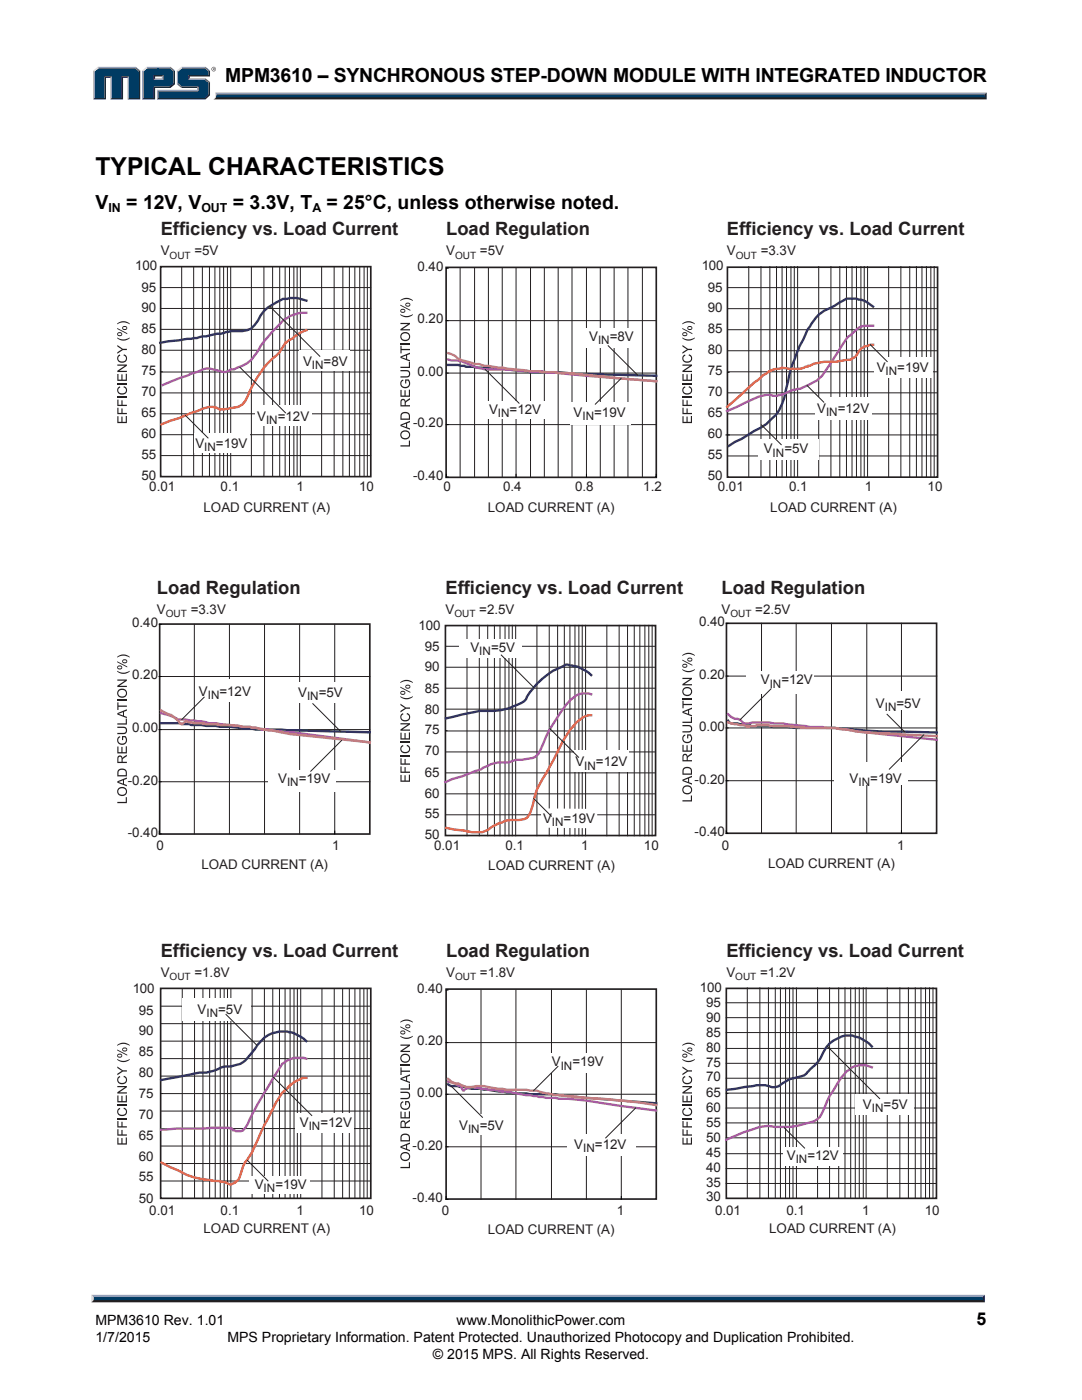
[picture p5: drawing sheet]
<svg xmlns="http://www.w3.org/2000/svg" width="216mm" height="279mm" viewBox="0 0 216 279" stroke-linecap="round" stroke-linejoin="round" font-family="sans-serif">
<path d="M18.7 259.2h177.4l.4 .7h-178.3z" fill="#231f20"/>
<path d="M18.3 258.4h178.2l-.4 .8h-177.4z" fill="#94a0b9"/>
<path d="M196.5 258.4v1.5l-.4-.4v-.6z" fill="#001339"/>
<path d="M18.7 258.9h177.4v.6h-177.4z" fill="#003b63"/>
<path d="M18.2 258.4l.5 .5v.5l-.5 .5z" fill="#dcddde"/>
<path d="M43 18.5h153.9l-.4 .7h-153.4z" fill="#94a0b9"/>
<path d="M43.1 19.2h153.4l.4 .6h-154.3l.4-.2z" fill="#231f20"/>
<path d="M196.9 18.5v1.3l-.4-.4v-.5z" fill="#001339"/>
<path d="M43.2 18.9h153.3v.5h-153.4z" fill="#003b63"/>
<path d="M43 18.5l.2 .5a.82 .82 0 0 1-.6 .8 1.31 1.31 0 0 0 .4-1.3z" fill="#dcddde"/>
<path d="M31 15.6h1.3l.3 .3h-1.9z" fill="#94a0b9"/>
<g fill="#003b63">
<path d="M18.9 14.3l.8-.7h7.2l.8 .7v5.3h-2v-4.3h-1.4v4.3h-2v-4.3h-1.4v4.3h-2z"/>
<path d="M28.6 14.3l.8-.7h2.2v1.4h-.9v.9h1.9v-.9h-1.3v-1.4h2.5l.8 .7v2.3l-.8 .7h-3.1v2.3h-2.1z"/>
<path d="M31.5 18.2h8.1v-.9h-3.3l-.8-.7v-2.3l.8-.7h4.5l.8 .7v.7h-4v.9h3.2l.8 .6v2.3l-.8 .8h-9.3z"/>
</g>
<path d="M36.2 13.5h4.8" fill="none" stroke="#94a0b9" stroke-width=".27"/>
<path d="M35.3 14.1l.9-.8 .2 .3-.8 .7z" fill="#dcddde"/>
<path d="M35.4 14.1v2.7" fill="none" stroke="#94a0b9" stroke-width=".27"/>
<path d="M35.3 16.8l.3-.2 .8 .7-.2 .2z" fill="#547194"/>
<path d="M36.2 17.4h3.4" fill="none" stroke="#001339" stroke-width=".27"/>
<g fill="#94a0b9">
<path d="M31.3 17.9h8v-.4l.3-.2v.9h-8z"/>
<path d="M31.3 17.9l.3 .3v1.4l-.3 .2z"/>
</g>
<path d="M37.6 15h4v-.7l.3-.2v1.2h-4v.3l-.3 .3z" fill="#001339"/>
<path d="M37.6 15.8h3.4" fill="none" stroke="#94a0b9" stroke-width=".28"/>
<path d="M41 15.6l.9 .8-.3 .1-.8-.6z" fill="#547194"/>
<g fill="#001339">
<path d="M31.6 19.6h9.2l.8-.8v-2.3l.3-.1v2.6l-.9 .8h-9.7z"/>
<path d="M30.7 17.3h3.1l.8-.7v-2.3l.3-.2v2.7l-.9 .7h-3v2.3h-2.7l.3-.2h2.1z"/>
</g>
<path d="M34 13.3l.9 .8-.3 .2-.8-.7z" fill="#547194"/>
<path d="M29.2 13.5h4.8" fill="none" stroke="#94a0b9" stroke-width=".27"/>
<path d="M28.3 14.1l.9-.8 .2 .3-.8 .7z" fill="#dcddde"/>
<path d="M28.5 14.1v5.7" fill="none" stroke="#94a0b9" stroke-width=".27"/>
<path d="M32.3 15.3l.3-.3v.9l-.3-.3z" fill="#94a0b9"/>
<g fill="#001339">
<path d="M30.7 15h1.9l-.3 .3h-1.3v.3l-.3 .3z"/>
<path d="M27.7 14.3l.3-.2v5.7h-2.5l.2-.2h2z"/>
</g>
<path d="M27.1 13.3l.9 .8-.3 .2-.8-.7z" fill="#547194"/>
<path d="M19.5 13.5h7.6" fill="none" stroke="#94a0b9" stroke-width=".27"/>
<path d="M18.6 14.1l.9-.8 .2 .3-.8 .7z" fill="#dcddde"/>
<path d="M18.7 14.1v5.7" fill="none" stroke="#94a0b9" stroke-width=".27"/>
<path d="M20.9 15.3h1.4l-.3 .2h-.9v4.3h-2.5l.3-.2h2z" fill="#001339"/>
<path d="M22.2 15.3v4.5" fill="none" stroke="#94a0b9" stroke-width=".27"/>
<path d="M24.3 15.3h1.4l-.2 .2h-.9v4.3h-2.6l.3-.2h2z" fill="#001339"/>
<path d="M25.6 15.3v4.5" fill="none" stroke="#94a0b9" stroke-width=".27"/>
<path d="M41 13.3l.9 .8-.3 .2-.8-.7z" fill="#547194"/>
<path d="M42.2 13.8a.45 .45 0 0 1 .9 0 .45 .45 0 0 1-.9 0zM42.3 13.8a.37 .37 0 0 0 .7 0 .37 .37 0 0 0-.7 0zM42.5 13.5l.3 .1v.5l-.2-.3-.1 .3zM42.6 13.6v.2h.1z" fill="#231f20"/>
<path d="M73.7 65.8h1.2v7.4h-1.2z" fill="#fff"/>
<path d="M31.9 124.5h41.9v41.9h-41.9z" fill="none" stroke="#231f20" stroke-width=".33"/>
<g fill="#231f20">
<path d="M23.4 160h1.7v-.9h.2v1.2h-1.9z"/>
<path d="M23.4 149h.2v1.1h.6v-1h.2v1h.7v-1.2h.2v1.5h-1.9z"/>
<path d="M23.6 147.1l.3-.2 .1 .2a.7 .7 0 0 0-.3 1.1 .7 .7 0 0 0 1.1 .1 .79 .79 0 0 0 .1-1.2h-.3v.6h-.3v-.8h.8a.99 .99 0 0 1 .1 1.4 .99 .99 0 0 1-1.4 .1 .99 .99 0 0 1-.2-1.3z"/>
<path d="M23.4 145h1.1a.75 .75 0 0 1 .9 .8 .75 .75 0 0 1-.9 .7h-1.1v-.2h1.1a.51 .51 0 0 0 .6-.5 .51 .51 0 0 0-.6-.5h-1.1z"/>
<path d="M23.4 144.4h1.7v-1h.2v1.2h-1.9z"/>
<path d="M23.4 140.2h.2v.6h1.7v.3h-1.7v.6h-.2z"/>
<path d="M23.4 139.6h1.9v.3h-1.9z"/>
<path d="M23.4 135.6h1.9v.3l-1.5 1h1.5v.2h-1.9v-.2l1.5-1h-1.5z"/>
<path d="M23.4 133.9a2.21 2.21 0 0 0 2.5 0v.1a1.92 1.92 0 0 1-2.5 0z"/>
<path d="M23.4 131.1a1.92 1.92 0 0 1 2.5 0v.1a2.2 2.2 0 0 0-2.5 0z"/>
<path d="M136.2 159.7h1.7v-.9h.2v1.2h-1.9z"/>
<path d="M136.2 148.7h.2v1.1h.6v-1.1h.2v1.1h.7v-1.2h.2v1.4h-1.9z"/>
<path d="M136.4 146.7l.3-.1 .1 .2a.7 .7 0 0 0-.3 1 .7 .7 0 0 0 1 .2 .79 .79 0 0 0 .2-1.2h-.4v.6h-.2v-.8h.7a.99 .99 0 0 1 .2 1.3 .99 .99 0 0 1-1.4 .2 .99 .99 0 0 1-.2-1.4z"/>
<path d="M136.2 144.7h1.1a.75 .75 0 0 1 .8 .7 .75 .75 0 0 1-.8 .8h-1.1v-.3h1.1a.51 .51 0 0 0 .6-.5 .51 .51 0 0 0-.6-.5h-1.1z"/>
<path d="M136.2 144h1.7v-.9h.2v1.2h-1.9z"/>
<path d="M136.2 139.8h.2v.7h1.7v.2h-1.7v.7h-.2z"/>
<path d="M136.2 139.3h1.9v.2h-1.9z"/>
<path d="M136.2 135.3h1.9v.2l-1.5 1h1.5v.3h-1.9v-.3l1.5-1h-1.5z"/>
<path d="M136.1 133.5a2.21 2.21 0 0 0 2.5 0v.2a1.92 1.92 0 0 1-2.5 0z"/>
<path d="M136.1 130.7a1.92 1.92 0 0 1 2.5 0v.2a2.2 2.2 0 0 0-2.5 0z"/>
<path d="M23.4 157.9a.95 .95 0 0 1 1.9 0 .95 .95 0 0 1-1.9 0zM23.8 157.5a.7 .7 0 0 0 .1 .9 .7 .7 0 0 0 .9 0 .7 .7 0 0 0 .1-.9l-.5-.2z"/>
<path d="M23.4 155.9l1.9-.8v.3l-.6 .3v.8l.6 .2v.2l-1.9-.7zM23.6 156.1l.9 .3v-.7z"/>
<path d="M23.6 153.7a1 1 0 0 1 1-.3 1 1 0 0 1 .7 .9v.7h-1.9v-.9zM23.8 153.8l-.2 .9h1.5v-.4a.76 .76 0 0 0-.5-.7 .76 .76 0 0 0-.8 .2z"/>
<path d="M23.5 150.9a.52 .52 0 0 1 .6-.1 .52 .52 0 0 1 .4 .5l.8-.7v.3l-.7 .5-.1 .3v.3h.8v.3h-1.9zM23.7 151.1l-.1 .9h.7v-.5a.34 .34 0 0 0-.2-.4 .34 .34 0 0 0-.4 0z"/>
<path d="M23.4 142.3l1.9-.8v.3l-.6 .3v.8l.6 .2v.2l-1.9-.7zM23.6 142.5l.9 .3v-.7z"/>
<path d="M23.4 138.3a.95 .95 0 0 1 1.9 0 .95 .95 0 0 1-1.9 0zM23.8 137.9a.7 .7 0 0 0 .1 .9 .7 .7 0 0 0 .9 0 .7 .7 0 0 0 .1-.9l-.5-.2z"/>
<path d="M23.4 132l2 1v.2l-2-1zM23.5 132.9a.46 .46 0 0 1 .7 0 .46 .46 0 0 1-.1 .7l-.6-.1-.1-.3zM23.6 133.1a.3 .3 0 0 0 .3 .3 .3 .3 0 0 0 .3-.3zM24.5 131.7a.46 .46 0 0 1 .7-.1 .46 .46 0 0 1-.1 .8l-.6-.1-.1-.3zM24.6 131.8v.1a.3 .3 0 0 0 .3 .3 .3 .3 0 0 0 .3-.4z"/>
<path d="M136.2 157.6a.95 .95 0 0 1 1.9 0 .95 .95 0 0 1-1.9 0zM136.6 157.2a.7 .7 0 0 0 .1 .9 .7 .7 0 0 0 .9 0 .7 .7 0 0 0 .1-.9l-.6-.2z"/>
<path d="M136.2 155.6l1.9-.8v.3l-.6 .2v.8l.6 .2v.3l-1.9-.7zM136.4 155.7l.9 .4v-.7z"/>
<path d="M136.3 153.3a1 1 0 0 1 1.1-.2 1 1 0 0 1 .7 .8v.7h-1.9v-.8zM136.5 153.5l-.1 .9h1.5v-.4a.76 .76 0 0 0-.6-.7 .76 .76 0 0 0-.8 .2z"/>
<path d="M136.3 150.6a.52 .52 0 0 1 .6-.1 .52 .52 0 0 1 .3 .5l.9-.7v.3l-.8 .5-.1 .3v.3h.9v.3h-1.9zM136.5 150.8l-.1 .9h.6v-.5a.34 .34 0 0 0-.1-.4 .34 .34 0 0 0-.4 0z"/>
<path d="M136.2 142l1.9-.8v.3l-.6 .2v.8l.6 .2v.3l-1.9-.7zM136.4 142.1l.9 .3v-.6z"/>
<path d="M136.2 138a.95 .95 0 0 1 1.9 0 .95 .95 0 0 1-1.9 0zM136.6 137.5a.7 .7 0 0 0 .1 1 .7 .7 0 0 0 .9 0 .7 .7 0 0 0 .1-1l-.6-.1z"/>
<path d="M136.1 131.6l2.1 1.1v.2l-2.1-1.1zM136.3 132.6a.46 .46 0 0 1 .7-.1 .46 .46 0 0 1-.1 .7h-.6l-.2-.3zM136.4 132.7l-.1 .1a.3 .3 0 0 0 .4 .3 .3 .3 0 0 0 .2-.4zM137.3 131.4a.46 .46 0 0 1 .7-.1 .46 .46 0 0 1-.1 .7l-.6-.1-.2-.3zM137.4 131.5l-.1 .1a.3 .3 0 0 0 .4 .2 .3 .3 0 0 0 .2-.3z"/>
</g>
<path d="M89 53.4h42v41.9h-42z" fill="none" stroke="#231f20" stroke-width=".33"/>
<g fill="#231f20">
<path d="M79.9 88.9h1.7v-1h.2v1.2h-1.9z"/>
<path d="M79.9 77.8h.2v1.1h.6v-1h.2v1h.7v-1.1h.2v1.4h-1.9z"/>
<path d="M80.1 75.9l.3-.1 .1 .2a.7 .7 0 0 0-.3 1 .7 .7 0 0 0 1.1 .1 .79 .79 0 0 0 .1-1.1h-.3v.5h-.3v-.8h.7a.99 .99 0 0 1 .2 1.4 .99 .99 0 0 1-1.4 .2 .99 .99 0 0 1-.2-1.4z"/>
<path d="M79.9 73.9h1.1a.75 .75 0 0 1 .8 .7 .75 .75 0 0 1-.8 .7h-1.1v-.2h1.1a.51 .51 0 0 0 .6-.5 .51 .51 0 0 0-.6-.5h-1.1z"/>
<path d="M79.9 73.2h1.7v-.9h.2v1.1h-1.9z"/>
<path d="M79.9 69h.2v.6h1.7v.3h-1.7v.6h-.2z"/>
<path d="M79.9 68.5h1.9v.2h-1.9z"/>
<path d="M79.9 64.4h1.9v.3l-1.5 1h1.5v.2h-1.9v-.2l1.5-1h-1.5z"/>
<path d="M79.9 62.7a2.21 2.21 0 0 0 2.5 0v.2a1.92 1.92 0 0 1-2.5 0z"/>
<path d="M79.9 59.9a1.92 1.92 0 0 1 2.5 0v.2a2.2 2.2 0 0 0-2.5 0z"/>
<path d="M79.9 86.8a.95 .95 0 0 1 1.9 0 .95 .95 0 0 1-1.9 0zM80.3 86.3a.7 .7 0 0 0 .1 1 .7 .7 0 0 0 .9 0 .7 .7 0 0 0 .1-1l-.5-.2z"/>
<path d="M79.9 84.8l1.9-.8v.3l-.6 .2v.8l.6 .2v.3l-1.9-.8zM80.1 84.9l.9 .3v-.6z"/>
<path d="M80.1 82.5a1 1 0 0 1 1-.3 1 1 0 0 1 .7 .9v.7h-1.9v-.9zM80.3 82.7l-.2 .8h1.5v-.4a.76 .76 0 0 0-.5-.6 .76 .76 0 0 0-.8 .2z"/>
<path d="M80 79.8a.52 .52 0 0 1 .6-.2 .52 .52 0 0 1 .3 .5l.9-.7v.4l-.7 .5-.1 .3v.3h.8v.2h-1.9zM80.2 79.9l-.1 1h.6v-.6a.34 .34 0 0 0-.1-.4 .34 .34 0 0 0-.4 0z"/>
<path d="M79.9 71.2l1.9-.8v.3l-.6 .2v.8l.6 .2v.3l-1.9-.8zM80.1 71.3l.9 .3v-.6z"/>
<path d="M79.9 67.1a.95 .95 0 0 1 1.9 0 .95 .95 0 0 1-1.9 0zM80.3 66.7a.7 .7 0 0 0 .1 .9 .7 .7 0 0 0 .9 0 .7 .7 0 0 0 .1-.9l-.5-.2z"/>
<path d="M79.9 60.8l2 1v.2l-2-1zM80 61.7a.46 .46 0 0 1 .7 0 .46 .46 0 0 1-.1 .7l-.6-.1-.1-.3zM80.1 61.9v.1a.3 .3 0 0 0 .3 .2 .3 .3 0 0 0 .2-.3zM81 60.5a.46 .46 0 0 1 .7 0 .46 .46 0 0 1-.1 .7l-.6-.1-.1-.3zM81.1 60.7a.3 .3 0 0 0 .3 .3 .3 .3 0 0 0 .2-.3z"/>
</g>
<path d="M145 124.4h41.9v41.9h-41.9zM89 197.4h42v41.9h-42z" fill="none" stroke="#231f20" stroke-width=".33"/>
<g fill="#231f20">
<path d="M79.9 232.9h1.7v-1h.2v1.2h-1.9z"/>
<path d="M79.9 221.8h.2v1.2h.6v-1.1h.2v1.1h.7v-1.2h.2v1.4h-1.9z"/>
<path d="M80.1 219.9l.3-.1 .1 .2a.7 .7 0 0 0-.3 1 .7 .7 0 0 0 1.1 .2 .79 .79 0 0 0 .1-1.2h-.3v.6h-.3v-.9h.7a.99 .99 0 0 1 .2 1.4 .99 .99 0 0 1-1.4 .2 .99 .99 0 0 1-.2-1.4z"/>
<path d="M79.9 217.9h1.1a.75 .75 0 0 1 .8 .7 .75 .75 0 0 1-.8 .8h-1.1v-.3h1.1a.51 .51 0 0 0 .6-.5 .51 .51 0 0 0-.6-.5h-1.1z"/>
<path d="M79.9 217.2h1.7v-.9h.2v1.2h-1.9z"/>
<path d="M79.9 213h.2v.7h1.7v.2h-1.7v.6h-.2z"/>
<path d="M79.9 212.5h1.9v.2h-1.9z"/>
<path d="M79.9 208.5h1.9v.2l-1.5 1h1.5v.3h-1.9v-.3l1.5-1h-1.5z"/>
<path d="M79.9 206.7a2.2 2.2 0 0 0 2.5 0v.2a1.92 1.92 0 0 1-2.5 0z"/>
<path d="M79.9 203.9a1.92 1.92 0 0 1 2.5 0v.2a2.2 2.2 0 0 0-2.5 0z"/>
<path d="M79.9 230.8a.95 .95 0 0 1 1.9 0 .95 .95 0 0 1-1.9 0zM80.3 230.3a.7 .7 0 0 0 .1 1 .7 .7 0 0 0 .9 0 .7 .7 0 0 0 .1-1l-.5-.1z"/>
<path d="M79.9 228.8l1.9-.8v.3l-.6 .2v.8l.6 .2v.3l-1.9-.7zM80.1 228.9l.9 .3v-.6z"/>
<path d="M80.1 226.5a1 1 0 0 1 1-.3 1 1 0 0 1 .7 .9v.7h-1.9v-.9zM80.3 226.7l-.2 .8h1.5v-.4a.76 .76 0 0 0-.5-.6 .76 .76 0 0 0-.8 .2z"/>
<path d="M80 223.8a.52 .52 0 0 1 .6-.2 .52 .52 0 0 1 .3 .5l.9-.6v.3l-.7 .5-.1 .3v.3h.8v.2h-1.9zM80.2 224l-.1 .9h.6v-.6a.34 .34 0 0 0-.1-.4 .34 .34 0 0 0-.4 .1z"/>
<path d="M79.9 215.2l1.9-.8v.3l-.6 .2v.8l.6 .2v.3l-1.9-.8zM80.1 215.3l.9 .3v-.6z"/>
<path d="M79.9 211.2a.95 .95 0 0 1 1.9 0 .95 .95 0 0 1-1.9 0zM80.3 210.7a.7 .7 0 0 0 .1 1 .7 .7 0 0 0 .9 0 .7 .7 0 0 0 .1-1l-.5-.2z"/>
<path d="M79.9 204.8l2 1.1v.2l-2-1.1zM80 205.8a.46 .46 0 0 1 .7-.1 .46 .46 0 0 1-.1 .7h-.6l-.1-.3zM80.1 205.9v.1a.3 .3 0 0 0 .3 .3 .3 .3 0 0 0 .2-.4zM81 204.5a.46 .46 0 0 1 .7 0 .46 .46 0 0 1-.1 .7l-.6-.1-.1-.3zM81.1 204.7a.3 .3 0 0 0 .3 .3 .3 .3 0 0 0 .2-.3z"/>
</g>
<path d="M32.1 53.2h41.9v41.9h-41.9z" fill="none" stroke="#231f20" stroke-width=".33"/>
<g fill="#231f20">
<path d="M23.4 83.1h.2v1.1h.6v-1.1h.2v1.1h.7v-1.2h.2v1.4h-1.9z"/>
<path d="M23.4 81.4h.2v1h.6v-.9h.3v.9h.8v.3h-1.9z"/>
<path d="M23.4 79.7h.2v1.1h.6v-.9h.3v.9h.8v.2h-1.9z"/>
<path d="M23.4 79.1h1.9v.3h-1.9z"/>
<path d="M23.6 77.3l.3-.2 .1 .3a.63 .63 0 0 0-.3 .8 .63 .63 0 0 0 .9 .3 .58 .58 0 0 0 .5-.6 .58 .58 0 0 0-.5-.6l.1-.2a.92 .92 0 0 1 .5 1.3 .92 .92 0 0 1-1.4 .2 .87 .87 0 0 1-.2-1.3z"/>
<path d="M23.4 76.5h1.9v.2h-1.9z"/>
<path d="M23.4 74.6h.2v1.2h.6v-1.1h.2v1.1h.7v-1.2h.2v1.4h-1.9z"/>
<path d="M23.4 72.7h1.9v.3l-1.5 1h1.5v.2h-1.9v-.2l1.5-1h-1.5z"/>
<path d="M23.6 70.9l.3-.2 .1 .3a.63 .63 0 0 0-.3 .9 .63 .63 0 0 0 .9 .2 .58 .58 0 0 0 .5-.5 .58 .58 0 0 0-.5-.6l.1-.3a.92 .92 0 0 1 .5 1.3 .92 .92 0 0 1-1.4 .3 .87 .87 0 0 1-.2-1.4z"/>
<path d="M23.4 68.9l1.1 .7h.8v.3h-.8l-1.1 .7v-.3l.9-.6-.9-.6z"/>
<path d="M23.4 67.3a2.21 2.21 0 0 0 2.5 0v.2a1.92 1.92 0 0 1-2.5 0z"/>
<path d="M23.4 64.6a1.92 1.92 0 0 1 2.5 0v.1a2.2 2.2 0 0 0-2.5 0z"/>
<path d="M23.4 65.5l2 1v.2l-2-1zM23.5 66.4a.46 .46 0 0 1 .7 0 .46 .46 0 0 1-.1 .7l-.6-.1-.1-.3zM23.6 66.5v.1a.3 .3 0 0 0 .3 .3 .3 .3 0 0 0 .3-.4zM24.5 65.2a.46 .46 0 0 1 .7-.1 .46 .46 0 0 1-.1 .7h-.6l-.1-.3zM24.6 65.3v.1a.3 .3 0 0 0 .3 .3 .3 .3 0 0 0 .3-.4z"/>
</g>
<path d="M32.1 74.2h.3" fill="none" stroke="#050100" stroke-width=".2"/>
<path d="M88.9 124.8h41.9v41.9h-41.9z" fill="none" stroke="#231f20" stroke-width=".33"/>
<g fill="#231f20">
<path d="M79.9 154.6h.2v1.2h.6v-1.1h.2v1.1h.7v-1.2h.2v1.4h-1.9z"/>
<path d="M79.9 153h.2v1h.6v-.9h.2v.9h.9v.2h-1.9z"/>
<path d="M79.9 151.3h.2v1.1h.6v-.9h.2v.9h.9v.2h-1.9z"/>
<path d="M79.9 150.7h1.9v.3h-1.9z"/>
<path d="M80.1 148.8l.3-.1 .1 .2a.63 .63 0 0 0-.3 .9 .63 .63 0 0 0 .9 .3 .58 .58 0 0 0 .5-.6 .58 .58 0 0 0-.5-.6l.1-.2a.92 .92 0 0 1 .5 1.3 .92 .92 0 0 1-1.4 .2 .87 .87 0 0 1-.2-1.4z"/>
<path d="M79.9 148h1.9v.3h-1.9z"/>
<path d="M79.9 146.2h.2v1.1h.6v-1h.2v1h.7v-1.1h.2v1.4h-1.9z"/>
<path d="M79.9 144.3h1.9v.3l-1.5 1h1.5v.2h-1.9v-.2l1.5-1h-1.5z"/>
<path d="M80.1 142.5l.3-.2 .1 .3a.63 .63 0 0 0-.3 .9 .63 .63 0 0 0 .9 .2 .58 .58 0 0 0 .5-.5 .58 .58 0 0 0-.5-.7l.1-.2a.92 .92 0 0 1 .5 1.3 .92 .92 0 0 1-1.4 .3 .87 .87 0 0 1-.2-1.4z"/>
<path d="M79.9 140.4l1.1 .8h.8v.2h-.8l-1.1 .8v-.3l.9-.6-.9-.6z"/>
<path d="M79.9 138.9a2.21 2.21 0 0 0 2.5 0v.2a1.92 1.92 0 0 1-2.5 0z"/>
<path d="M79.9 136.1a1.92 1.92 0 0 1 2.5 0v.2a2.2 2.2 0 0 0-2.5 0z"/>
<path d="M79.9 137l2 1.1v.2l-2-1.1zM80 138a.46 .46 0 0 1 .7-.1 .46 .46 0 0 1-.1 .8l-.6-.1-.1-.3zM80.1 138.1v.1a.3 .3 0 0 0 .3 .3 .3 .3 0 0 0 .2-.4zM81 136.8a.46 .46 0 0 1 .7-.1 .46 .46 0 0 1-.1 .7l-.6-.1-.1-.2zM81.1 136.9v.1a.3 .3 0 0 0 .3 .2 .3 .3 0 0 0 .2-.3z"/>
</g>
<path d="M88.9 145.8h.3" fill="none" stroke="#050100" stroke-width=".2"/>
<path d="M145.1 53.3h42v41.9h-42z" fill="none" stroke="#231f20" stroke-width=".33"/>
<g fill="#231f20">
<path d="M136.2 83.1h.2v1.1h.6v-1.1h.2v1.1h.7v-1.2h.2v1.4h-1.9z"/>
<path d="M136.2 81.4h.2v1h.6v-.9h.2v.9h.9v.3h-1.9z"/>
<path d="M136.2 79.7h.2v1.1h.6v-.9h.2v.9h.9v.2h-1.9z"/>
<path d="M136.2 79.1h1.9v.3h-1.9z"/>
<path d="M136.4 77.3l.3-.2 .1 .3a.63 .63 0 0 0-.4 .8 .63 .63 0 0 0 .9 .3 .58 .58 0 0 0 .6-.6 .58 .58 0 0 0-.5-.6l.1-.2a.92 .92 0 0 1 .5 1.3 .92 .92 0 0 1-1.4 .2 .87 .87 0 0 1-.2-1.3z"/>
<path d="M136.2 76.5h1.9v.2h-1.9z"/>
<path d="M136.2 74.6h.2v1.2h.6v-1.1h.2v1.1h.7v-1.2h.2v1.4h-1.9z"/>
<path d="M136.2 72.7h1.9v.3l-1.5 1h1.5v.2h-1.9v-.2l1.5-1h-1.5z"/>
<path d="M136.4 70.9l.3-.2 .1 .3a.63 .63 0 0 0-.4 .9 .63 .63 0 0 0 .9 .2 .58 .58 0 0 0 .6-.5 .58 .58 0 0 0-.5-.6l.1-.3a.92 .92 0 0 1 .5 1.3 .92 .92 0 0 1-1.4 .3 .87 .87 0 0 1-.2-1.4z"/>
<path d="M136.2 68.9l1.1 .7h.8v.3h-.8l-1.1 .7v-.3l.9-.6-.9-.6z"/>
<path d="M136.1 67.3a2.21 2.21 0 0 0 2.5 0v.2a1.92 1.92 0 0 1-2.5 0z"/>
<path d="M136.1 64.6a1.92 1.92 0 0 1 2.5 0v.1a2.2 2.2 0 0 0-2.5 0z"/>
<path d="M136.1 65.5l2.1 1v.2l-2.1-1zM136.3 66.4a.46 .46 0 0 1 .7 0 .46 .46 0 0 1-.1 .7l-.6-.1-.2-.3zM136.4 66.5l-.1 .1a.3 .3 0 0 0 .4 .3 .3 .3 0 0 0 .2-.4zM137.3 65.2a.46 .46 0 0 1 .7-.1 .46 .46 0 0 1-.1 .7h-.6l-.2-.3zM137.4 65.3l-.1 .1a.3 .3 0 0 0 .4 .3 .3 .3 0 0 0 .2-.4z"/>
</g>
<path d="M145.2 74.3h.3" fill="none" stroke="#050100" stroke-width=".2"/>
<path d="M32.1 197.3h41.9v41.9h-41.9z" fill="none" stroke="#231f20" stroke-width=".33"/>
<g fill="#231f20">
<path d="M23.4 227.1h.2v1.1h.6v-1.1h.2v1.1h.7v-1.2h.2v1.4h-1.9z"/>
<path d="M23.4 225.4h.2v1h.6v-.9h.3v.9h.8v.2h-1.9z"/>
<path d="M23.4 223.7h.2v1.1h.6v-.9h.3v.9h.8v.2h-1.9z"/>
<path d="M23.4 223.1h1.9v.3h-1.9z"/>
<path d="M23.6 221.2l.3-.1 .1 .2a.63 .63 0 0 0-.3 .9 .63 .63 0 0 0 .9 .3 .58 .58 0 0 0 .5-.6 .58 .58 0 0 0-.5-.6l.1-.2a.92 .92 0 0 1 .5 1.3 .92 .92 0 0 1-1.4 .2 .87 .87 0 0 1-.2-1.4z"/>
<path d="M23.4 220.5h1.9v.2h-1.9z"/>
<path d="M23.4 218.6h.2v1.2h.6v-1.1h.2v1.1h.7v-1.2h.2v1.4h-1.9z"/>
<path d="M23.4 216.7h1.9v.3l-1.5 1h1.5v.2h-1.9v-.2l1.5-1h-1.5z"/>
<path d="M23.6 214.9l.3-.2 .1 .3a.63 .63 0 0 0-.3 .9 .63 .63 0 0 0 .9 .2 .58 .58 0 0 0 .5-.5 .58 .58 0 0 0-.5-.6l.1-.3a.92 .92 0 0 1 .5 1.3 .92 .92 0 0 1-1.4 .3 .87 .87 0 0 1-.2-1.4z"/>
<path d="M23.4 212.8l1.1 .8h.8v.3h-.8l-1.1 .7v-.3l.9-.6-.9-.6z"/>
<path d="M23.4 211.3a2.2 2.2 0 0 0 2.5 0v.2a1.92 1.92 0 0 1-2.5 0z"/>
<path d="M23.4 208.5a1.92 1.92 0 0 1 2.5 0v.2a2.2 2.2 0 0 0-2.5 0z"/>
<path d="M23.4 209.4l2 1.1v.2l-2-1.1zM23.5 210.4a.46 .46 0 0 1 .7 0 .46 .46 0 0 1-.1 .7l-.6-.1-.1-.3zM23.6 210.5v.1a.3 .3 0 0 0 .3 .3 .3 .3 0 0 0 .3-.4zM24.5 209.2a.46 .46 0 0 1 .7-.1 .46 .46 0 0 1-.1 .7h-.6l-.1-.3zM24.6 209.3v.1a.3 .3 0 0 0 .3 .3 .3 .3 0 0 0 .3-.4z"/>
</g>
<path d="M32.1 218.2h.3" fill="none" stroke="#050100" stroke-width=".2"/>
<path d="M144.9 197.3h42v41.9h-42z" fill="none" stroke="#231f20" stroke-width=".33"/>
<g fill="#231f20">
<path d="M136.2 227.1h.2v1.1h.6v-1.1h.2v1.1h.7v-1.2h.2v1.4h-1.9z"/>
<path d="M136.2 225.4h.2v1h.6v-.9h.2v.9h.9v.2h-1.9z"/>
<path d="M136.2 223.7h.2v1.1h.6v-.9h.2v.9h.9v.2h-1.9z"/>
<path d="M136.2 223.1h1.9v.3h-1.9z"/>
<path d="M136.4 221.2l.3-.1 .1 .2a.63 .63 0 0 0-.4 .9 .63 .63 0 0 0 .9 .3 .58 .58 0 0 0 .6-.6 .58 .58 0 0 0-.5-.6l.1-.2a.92 .92 0 0 1 .5 1.3 .92 .92 0 0 1-1.4 .2 .87 .87 0 0 1-.2-1.4z"/>
<path d="M136.2 220.5h1.9v.2h-1.9z"/>
<path d="M136.2 218.6h.2v1.2h.6v-1.1h.2v1.1h.7v-1.2h.2v1.4h-1.9z"/>
<path d="M136.2 216.7h1.9v.3l-1.5 1h1.5v.2h-1.9v-.2l1.5-1h-1.5z"/>
<path d="M136.4 214.9l.3-.2 .1 .3a.63 .63 0 0 0-.4 .9 .63 .63 0 0 0 .9 .2 .58 .58 0 0 0 .6-.5 .58 .58 0 0 0-.5-.6l.1-.3a.92 .92 0 0 1 .5 1.3 .92 .92 0 0 1-1.4 .3 .87 .87 0 0 1-.2-1.4z"/>
<path d="M136.2 212.8l1.1 .8h.8v.3h-.8l-1.1 .7v-.3l.9-.6-.9-.6z"/>
<path d="M136.1 211.3a2.2 2.2 0 0 0 2.5 0v.2a1.92 1.92 0 0 1-2.5 0z"/>
<path d="M136.1 208.5a1.92 1.92 0 0 1 2.5 0v.2a2.2 2.2 0 0 0-2.5 0z"/>
<path d="M136.1 209.4l2.1 1.1v.2l-2.1-1.1zM136.3 210.4a.46 .46 0 0 1 .7 0 .46 .46 0 0 1-.1 .7l-.6-.1-.2-.3zM136.4 210.5l-.1 .1a.3 .3 0 0 0 .4 .3 .3 .3 0 0 0 .2-.4zM137.3 209.2a.46 .46 0 0 1 .7-.1 .46 .46 0 0 1-.1 .7h-.6l-.2-.3zM137.4 209.3l-.1 .1a.3 .3 0 0 0 .4 .3 .3 .3 0 0 0 .2-.4z"/>
</g>
<path d="M145 218.2h.2" fill="none" stroke="#050100" stroke-width=".2"/>
<g fill="none" stroke="#231f20" stroke-width=".2">
<path d="M32 57.4h42M36.3 53.2v41.9M38.6 53.2v41.9M40.4 53.2v41.9M41.8 53.2v41.9M42.9 53.2v41.9M43.9 53.2v41.9M44.6 53.2v41.9M45.4 53.2v41.9M46 53.2v41.9M50.2 53.2v41.9M52.7 53.2v41.9"/>
<path d="M54.4 53.2v41.9M55.8 53.2v41.9M56.9 53.2v41.9M57.8 53.2v41.9M58.6 53.2v41.9M59.3 53.2v41.9M59.9 53.2v41.9M64.2 53.2v41.9M66.7 53.2v41.9M68.4 53.2v41.9M69.7 53.2v41.9M70.8 53.2v41.9"/>
<path d="M71.8 53.2v41.9M72.7 53.2v41.9M73.3 53.2v41.9M32 78.4h42M32 74.2h42M32 69.9h42M32 65.7h42M32 61.6h42M32 90.9h42M32 86.8h42M32 82.6h42"/>
</g>
<path d="M61.1 60a7.1 7.1 0 0 0-4.2-.3h-.4l-.7 .3a7.6 7.6 0 0 0-4.3 4l-1.3 1.6a7.7 7.7 0 0 1-4.2 .5l-1.9 .5h-.8l-4 .9-7.3 .9" fill="none" stroke="#323362" stroke-width=".47"/>
<path d="M61.1 62.4a7.3 7.3 0 0 0-5.3 2.3l-1.5 1.6a16.2 16.2 0 0 0-2.8 3.8 7 7 0 0 1-4.5 3.4l-.3 .2h-.7l-.9 .5-1.8-.3a4.1 4.1 0 0 0-4 .3l-1.2 .4-5.6 2.3" fill="none" stroke="#a65ca4" stroke-width=".47"/>
<path d="M61.1 65.9l-1.8 .9-1.1 .8a3.6 3.6 0 0 0-2.1 2.1l-.9 1.2a22.3 22.3 0 0 0-6.2 9.1l-.6 .7-.8 .5-3 .5h-.7a3.8 3.8 0 0 0-4.2 .2l-7.5 2.8" fill="none" stroke="#f26a2e" stroke-width=".47"/>
<g fill="#fff">
<path d="M38.7 86.5h11.2v3.9h-11.2z"/>
<path d="M50.9 80.8h11.2v4.2h-11.2z"/>
<path d="M59.7 70h10.1v4.1h-10.1z"/>
</g>
<g fill="none" stroke="#231f20" stroke-width=".2">
<path d="M47.9 73.3l9.1 9.1M53.9 61.2l9.9 9.9M37 82.9l4.5 4.5M88.9 137.3h41.9M88.9 133.2h41.9M88.9 129h41.9M93.2 124.8v42M95.6 124.8v42M97.3 124.8v42M98.7 124.8v42M99.8 124.8v42M100.8 124.8v42"/>
<path d="M101.6 124.8v42M102.2 124.8v42M102.9 124.8v42M107.1 124.8v42M109.6 124.8v42M111.3 124.8v42M112.6 124.8v42M113.7 124.8v42M114.7 124.8v42M115.5 124.8v42M116.2 124.8v42M116.8 124.8v42"/>
<path d="M121.1 124.8v42M123.5 124.8v42M125.2 124.8v42M126.6 124.8v42M127.7 124.8v42M128.7 124.8v42M129.5 124.8v42M130.1 124.8v42M88.9 158.4h41.9M88.9 154.2h41.9M88.9 150.1h41.9M88.9 145.9h41.9"/>
<path d="M88.9 141.5h41.9M88.9 162.6h41.9"/>
</g>
<path d="M118 134.7a6.3 6.3 0 0 0-4.3-1.9l-.4-.2a13.7 13.7 0 0 0-7.6 5.6l-.6 .9a1.71 1.71 0 0 1-1.1 1.2l-.8 .4a12.7 12.7 0 0 1-7.6 1.2l-6.6 1.5" fill="none" stroke="#323362" stroke-width=".47"/>
<path d="M118 138.6a3.9 3.9 0 0 0-4.3 1.2 39 39 0 0 0-6.2 10.6 2.64 2.64 0 0 1-2.4 1.1l-1 .1a3.9 3.9 0 0 0-2.5 .6 7.7 7.7 0 0 0-5.6 1.3l-3.8 1.4-1.9 .6-1.4 .6" fill="none" stroke="#a65ca4" stroke-width=".47"/>
<path d="M118 142.7a4.9 4.9 0 0 0-3.8 2.5 29.3 29.3 0 0 0-3.8 6.6l-1.5 2.6a12.9 12.9 0 0 0-2.5 6.1 4.9 4.9 0 0 1-1.4 2.8l-1.4 .4h-2l-.8 .1-.7 .4a7.5 7.5 0 0 0-2.7 1.4 4.2 4.2 0 0 1-3.2 .5l-5.1-.9" fill="none" stroke="#f26a2e" stroke-width=".47"/>
<g fill="#fff">
<path d="M108 161.3l11.2 .2v3.8l-11.2-.1z"/>
<path d="M114.5 149.8h11v4.3h-11z"/>
<path d="M91.5 127.6h12.5v3.6h-12.5z"/>
</g>
<g fill="none" stroke="#231f20" stroke-width=".2">
<path d="M100 130.7l6.5 6.5M106.5 159.4l3.5 3.5M109.7 145.4l5.8 5.7M36.4 197.3v41.9M38.8 197.3v41.9M40.5 197.3v41.9M41.8 197.3v41.9M42.9 197.3v41.9M43.9 197.3v41.9M44.7 197.3v41.9M45.4 197.3v41.9M46.1 197.3v41.9"/>
<path d="M50.3 197.3v41.9M52.8 197.3v41.9M54.4 197.3v41.9M55.8 197.3v41.9M56.9 197.3v41.9M57.9 197.3v41.9M58.7 197.3v41.9M59.3 197.3v41.9M60 197.3v41.9M64.2 197.3v41.9M66.7 197.3v41.9M68.4 197.3v41.9"/>
<path d="M69.7 197.3v41.9M70.8 197.3v41.9M71.8 197.3v41.9M72.6 197.3v41.9M73.3 197.3v41.9M32.1 218.2h41.8M32.1 214.8h41.8M32.1 211.3h41.8M32.1 207.8h41.8M32.1 204.3h41.8M32.1 200.8h41.8M32.1 235.7h41.8"/>
<path d="M32.1 232.2h41.8M32.1 228.7h41.8M32.1 225.2h41.8M32.1 221.7h41.8"/>
</g>
<path d="M61.1 207.8a6.1 6.1 0 0 0-6-1.8 6.1 6.1 0 0 0-4.2 3.4l-.6 .7a5.5 5.5 0 0 1-5.5 2.7l-1.3 .6a8.7 8.7 0 0 1-3.7 .7l-7.6 1.5" fill="none" stroke="#323362" stroke-width=".47"/>
<path d="M61.1 211.3a4.7 4.7 0 0 0-5 1.4l-.3 .5a125 125 0 0 0-6.8 11.9l-.5 .5a1.88 1.88 0 0 1-2.1-.2l-.1-.2-.7-.1h-3.3l-1.6 .1h-5.4l-3.1 .3" fill="none" stroke="#a65ca4" stroke-width=".47"/>
<path d="M61.1 215.1a5.6 5.6 0 0 0-3.8 2.1 9.9 9.9 0 0 0-3 4.4l-1.5 2.9-1.4 3a14.8 14.8 0 0 1-2.5 4.5l-.6 1.4a4.1 4.1 0 0 1-1.5 2.6l-1 .4-1.1-.5-1.9-.2a24.8 24.8 0 0 1-5.5-1.2l-5.1-2.5" fill="none" stroke="#f26a2e" stroke-width=".47"/>
<g fill="#fff">
<path d="M49.7 234.8h12v3.5h-12z"/>
<path d="M59 222.1h11.6v3.9h-11.6z"/>
<path d="M36.3 199.3h13.7v4.4h-13.7z"/>
</g>
<g fill="none" stroke="#231f20" stroke-width=".2">
<path d="M91.8 53.5v41.7M94.7 53.5v41.7M97.5 53.5v41.7M100.2 53.5v41.7M103 53.5v41.7M105.9 53.5v41.7M108.6 53.5v41.7M111.4 53.5v41.7M114.1 53.5v41.7M117 53.5v41.7M119.8 53.5v41.7M122.5 53.5v41.7"/>
<path d="M125.3 53.5v41.7M128.2 53.5v41.7M89.1 74.5h41.8M89.1 64h41.8M89.1 84.7h41.8M45.1 202.5l6.1 6.1M54.5 215l7.7 7.6M49.3 231.5l4.2 4.2"/>
</g>
<path d="M89.1 53.5h.3M89.1 74.5h.3M89.1 64h.3M89.1 94.7v.5h.3M89.1 84.7h.3M103 94.7v.5M117 94.7v.5M130.9 94.7v.5" fill="none" stroke="#050100" stroke-width=".2"/>
<path d="M89.4 72.8h2l.5 .2h.8l.2 .2h1.4l.9 .2 5.1 .2 4.7 .5a27.4 27.4 0 0 0 6.5 .2l3.6 .3 15.8 .4" fill="none" stroke="#323362" stroke-width=".47"/>
<path d="M89.4 71.8l1.4 .1a12.4 12.4 0 0 1 4.4 1.5l1.6 .3a44.2 44.2 0 0 1 8.2 .4h3.2a422.2 422.2 0 0 0 22.7 2" fill="none" stroke="#a65ca4" stroke-width=".47"/>
<path d="M89.4 70.5a3.4 3.4 0 0 1 2 1.1l3.4 1.1h.8l1.1 .3 9 1.1 7.6 .4 10.6 1 7 .6" fill="none" stroke="#f37d80" stroke-width=".47"/>
<g fill="#fff">
<path d="M96.4 80h12.2v3.6h-12.2z"/>
<path d="M115.9 65.4h11.9v3.9h-11.9z"/>
<path d="M113.8 80.3h12.2v4.6h-12.2z"/>
</g>
<path d="M96.8 73.7l6.8 6.8M121.4 69l5.9 5.9M123.9 75.5l-5.1 5.2M31.8 135h42M38.8 124.6v41.8M45.8 124.6v41.8M52.8 124.6v41.8M59.8 124.6v41.8M66.8 124.6v41.8M31.8 156h42M31.8 145.6h42" fill="none" stroke="#231f20" stroke-width=".2"/>
<path d="M31.8 135h.4M31.8 124.6h.4M31.8 156h.4M31.8 145.6h.4M31.8 165.9v.5h.4M66.8 165.9v.5" fill="none" stroke="#050100" stroke-width=".2"/>
<path d="M32.2 144.3h3.5a3.8 3.8 0 0 0 2.1 .2l.4 .2 7.6 .4 2.7 .3h1.8l.7 .2h5l1.9 .2 15.9 .4" fill="none" stroke="#323362" stroke-width=".47"/>
<path d="M32.2 142.3l.6 .2a5.6 5.6 0 0 1 2.6 1.1 23.5 23.5 0 0 1 6.3 .7h1.3l5.5 .8h1.4l.4 .1h.7a4.1 4.1 0 0 0 2.5 .4l.8 .2a322.3 322.3 0 0 1 19.5 2.4" fill="none" stroke="#a65ca4" stroke-width=".47"/>
<path d="M32.2 141.8l.6 .3a5.7 5.7 0 0 1 3.1 2.2l.5 .2 .6-.5 1.8 .3 4.2 .2 .9 .2a51.1 51.1 0 0 1 7.9 .7l6.1 1.1 15.9 1.7" fill="none" stroke="#f37d80" stroke-width=".47"/>
<g fill="#fff">
<path d="M39 135.5h12.9v4.4h-12.9z"/>
<path d="M58 136.2h13.8v4.2h-13.8z"/>
<path d="M53.6 153.7h13.5v4.2h-13.5z"/>
</g>
<path d="M40.7 139.1l-4.4 4.5M144.9 134.9h42M152 124.4v41.9M158.9 124.4v41.9M165.9 124.4v41.9M173 124.4v41.9M179.9 124.4v41.9M62.4 140.4l5.5 5.5M68.2 147.8l-6.2 6.1M144.9 155.8h42M144.9 145.3h42" fill="none" stroke="#231f20" stroke-width=".2"/>
<path d="M144.9 134.9h.4M144.9 124.4h.4M144.9 155.8h.4M144.9 145.3h.4M144.9 165.8v.5h.4M179.9 165.8v.5" fill="none" stroke="#050100" stroke-width=".2"/>
<path d="M145.3 143.8l.2 .4 .4 .2 2.7 .2 1.1 .1 .1 .2h3.5l1 .2h2.7l1.9 .2h7.8l.7 .2h1.8l7.2 .5 10.5 .2" fill="none" stroke="#323362" stroke-width=".47"/>
<path d="M145.3 142.6l.6 .5 .8 .4 1 .1 .7 .8h.4a16 16 0 0 1 5.5 0h1.9l5.4 .7a48.6 48.6 0 0 1 9.5 .9l15.8 1.6" fill="none" stroke="#a65ca4" stroke-width=".47"/>
<path d="M145.3 144.2a16.7 16.7 0 0 0 5.4 .7l.2-.2h2.4l1 .2a35.3 35.3 0 0 1 6.6 .4 37.7 37.7 0 0 1 8.3 .3 59 59 0 0 0 10.7 .9l7 .4" fill="none" stroke="#f37d80" stroke-width=".47"/>
<g fill="#fff">
<path d="M149 134h13.4v4.4h-13.4z"/>
<path d="M173.8 137.9h11.8v3.8h-11.8z"/>
<path d="M166.4 152.2h14.6v4.5h-14.6z"/>
</g>
<path d="M153.9 137.5l-6.2 6.1M177 142.6l3.5 3.4M184.3 146.7l-6.8 6.8M96 197.6v41.8M102.9 197.6v41.8M110 197.6v41.8M117 197.6v41.8M124 197.6v41.8M89 218.4h41.9M89 208.1h41.9M89 228.9h41.9" fill="none" stroke="#231f20" stroke-width=".2"/>
<path d="M89 197.6h.4M89 218.4h.4M89 208.1h.4M89 238.8v.6h.4M89 228.9h.4M124 238.8v.6" fill="none" stroke="#050100" stroke-width=".2"/>
<path d="M89.4 216.4l.6 .4 2.4 .1a10.6 10.6 0 0 0 3.6 .4 53.1 53.1 0 0 0 9 .9 24.7 24.7 0 0 0 5.8 .2l6.2 .7 13.9 1.1" fill="none" stroke="#323362" stroke-width=".47"/>
<path d="M89.4 215.8l1.3 .4 .6 .4a1.07 1.07 0 0 1 1 .9l.3 .2a1.99 1.99 0 0 1 2.4-.6l6 .7 4 .8 2.1 .1 .4 .2 3.3 .2 .8 .2a50 50 0 0 1 8.8 .9l10.5 1.4" fill="none" stroke="#a65ca4" stroke-width=".47"/>
<path d="M89.4 215.3l.2 .2a2.24 2.24 0 0 0 1.8 .7 4.2 4.2 0 0 0 3.6 .6 8.6 8.6 0 0 1 3.4 .3l2.6 .4h4l.7 .2h1.4a29.5 29.5 0 0 0 8.1 1.2l1.8 .2a136.5 136.5 0 0 1 13.9 1.4" fill="none" stroke="#f37d80" stroke-width=".47"/>
<g fill="#fff">
<path d="M113.1 226.3h13.8v4.3h-13.8z"/>
<path d="M108.3 210.1h13.1v3.9h-13.1z"/>
<path d="M90.1 222.5h12.4v4h-12.4z"/>
</g>
<g fill="none" stroke="#231f20" stroke-width=".2">
<path d="M145.2 57.4h41.9M149.4 53.2v42M151.8 53.2v42M153.6 53.2v42M154.9 53.2v42M156.1 53.2v42M156.9 53.2v42M157.8 53.2v42M158.5 53.2v42M159.2 53.2v42M163.4 53.2v42M165.8 53.2v42"/>
<path d="M167.6 53.2v42M168.9 53.2v42M170 53.2v42M170.9 53.2v42M171.8 53.2v42M172.4 53.2v42M173.1 53.2v42M177.3 53.2v42M179.8 53.2v42M181.5 53.2v42M182.9 53.2v42M184 53.2v42"/>
<path d="M184.9 53.2v42M185.7 53.2v42M186.4 53.2v42M145.2 78.4h41.9M145.2 74.2h41.9M145.2 70h41.9M145.2 65.8h41.9M145.2 61.6h41.9M145.2 91h41.9M145.2 86.8h41.9M145.2 82.6h41.9M90 216.8l6.3 6.2"/>
<path d="M111.3 212.8l-4.8 4.9M126.9 221.1l-6 6"/>
</g>
<path d="M144.9 86.8h.6" fill="none" stroke="#050100" stroke-width=".2"/>
<path d="M174.2 61.2l-.5-.4a3.2 3.2 0 0 0-2.4-1l-.4-.2h-2l-3.1 1.8a7.5 7.5 0 0 0-4.2 3.8l-.6 .8-.7 1.8a30.3 30.3 0 0 0-3 8.2l-.6 2.2a10.7 10.7 0 0 1-1.9 4.6l-1.8 1.8-7.6 4.4" fill="none" stroke="#323362" stroke-width=".47"/>
<path d="M174.2 65a4.1 4.1 0 0 0-4.2 1.6 4.6 4.6 0 0 0-1.8 2l-3.1 4.8a7.6 7.6 0 0 1-4.6 3.8l-.8 .4-1.4 .2-1 .4a6.8 6.8 0 0 1-3 .8 4 4 0 0 0-3 .2l-6.2 2.8" fill="none" stroke="#a65ca4" stroke-width=".47"/>
<path d="M174.2 68.8a3.2 3.2 0 0 0-3.1 1.8 2.37 2.37 0 0 1-2 1.2 13.8 13.8 0 0 1-4.6 .4l-2.1 .4-.8 .4h-.3l-.2 .2h-.4l-1 .4h-2.2l-1.4-.2-.6 .2a3.7 3.7 0 0 0-2.7 1l-.4 .2-1.9 1.6-5.4 4.8" fill="none" stroke="#f26a2e" stroke-width=".47"/>
<g fill="#fff">
<path d="M151.4 87.7h12.1v4.1h-12.1z"/>
<path d="M162.6 79.3h11.3v4.5h-11.3z"/>
<path d="M174.4 71.3h11.6v4.1h-11.6z"/>
</g>
<g fill="none" stroke="#231f20" stroke-width=".2">
<path d="M161 76.9l3.4 3.4M173.7 68.8l3.3 3.4M151.9 84.8l4 3.9M149.1 197.2v42M151.6 197.2v42M153.3 197.2v42M154.7 197.2v42M155.7 197.2v42M156.8 197.2v42M157.5 197.2v42M158.2 197.2v42M158.9 197.2v42"/>
<path d="M163.1 197.2v42M165.5 197.2v42M167.4 197.2v42M168.6 197.2v42M169.7 197.2v42M170.7 197.2v42M171.5 197.2v42M172.3 197.2v42M172.8 197.2v42M177 197.2v42M179.6 197.2v42M181.3 197.2v42"/>
<path d="M182.6 197.2v42M183.8 197.2v42M184.7 197.2v42M185.5 197.2v42M186.2 197.2v42M144.9 218.2h41.9M144.9 215.2h41.9M144.9 212.2h41.9M144.9 209.2h41.9M144.9 206.1h41.9M144.9 203.1h41.9M144.9 200.1h41.9"/>
<path d="M144.9 236.2h41.9M144.9 233.2h41.9M144.9 230.2h41.9M144.9 227.1h41.9M144.9 224.1h41.9M144.9 221.1h41.9"/>
</g>
<path d="M174 208.8a6 6 0 0 0-6.1-1.9 6.4 6.4 0 0 0-4.2 4.3l-.6 .8-2.1 2.2a2.37 2.37 0 0 1-1.9 .8 6.5 6.5 0 0 0-3.7 1.8l-1.4 .2a5.4 5.4 0 0 0-3.8-.2l-5.1 .7" fill="none" stroke="#323362" stroke-width=".47"/>
<path d="M174 213a4.4 4.4 0 0 0-5.4 1.2l-.7 .8-1.6 2.6a23.3 23.3 0 0 0-2.4 4.7 3.1 3.1 0 0 1-1.9 1.6 16.8 16.8 0 0 1-8.8 .8l-1.6 .2-3.3 1.1-3.4 1.4" fill="none" stroke="#a65ca4" stroke-width=".47"/>
<g fill="#fff">
<path d="M156.4 228.8h11.9v3.8h-11.9z"/>
<path d="M170.7 218.5h11.8v4h-11.8z"/>
</g>
<path d="M165 208.8l10.5 10.4M156.5 225.1l4 4" fill="none" stroke="#231f20" stroke-width=".2"/>
<text font-size="4.9" x="19" y="34.9">TYPICAL CHARACTERISTICS</text>
<g font-size="3.9">
<text x="44.9" y="16.3">MPM3610 – SYNCHRONOUS STEP-DOWN MODULE WITH INTEGRATED INDUCTOR</text>
<text x="19" y="41.7">V</text>
<text x="25.2" y="41.7">= 12V, V</text>
<text x="46.5" y="41.7">= 3.3V, T</text>
<text x="65.2" y="41.7">= 25°C, unless otherwise noted.</text>
</g>
<g font-size="3.7" fill="#231f20">
<text x="32.1" y="47">Efficiency vs. Load Current</text>
<text x="89" y="47">Load Regulation</text>
<text x="145" y="47">Efficiency vs. Load Current</text>
<text x="31.3" y="118.5">Load Regulation</text>
<text x="88.9" y="118.5">Efficiency vs. Load Current</text>
<text x="144" y="118.5">Load Regulation</text>
<text x="32.1" y="191">Efficiency vs. Load Current</text>
<text x="89" y="191">Load Regulation</text>
<text x="144.9" y="191">Efficiency vs. Load Current</text>
</g>
<text font-size="3.5" x="194.9" y="264.5">5</text>
<g font-size="2.8">
<text x="19" y="267.9">1/7/2015</text>
<text x="19" y="264.5">MPM3610 Rev. 1.01</text>
<text x="45.4" y="267.9">MPS Proprietary Information. Patent Protected. Unauthorized Photocopy and Duplication Prohibited.</text>
<text x="91.1" y="264.5">www.MonolithicPower.com</text>
<text x="86.4" y="271.1">© 2015 MPS. All Rights Reserved.</text>
</g>
<g font-size="2.7" fill="#231f20">
<text x="27" y="54">100</text>
<text x="32.1" y="50.9">V</text>
<text x="38.8" y="50.9">=5V</text>
<text x="89" y="50.9">V</text>
<text x="95.8" y="50.9">=5V</text>
<text x="140" y="54">100</text>
<text x="145" y="50.9">V</text>
<text x="151.8" y="50.9">=3.3V</text>
<text x="28.2" y="58.2">95</text>
<text x="83.3" y="54.1">0.40</text>
<text x="141.3" y="58.2">95</text>
<text x="28.2" y="62.3">90</text>
<text x="83.3" y="64.6">0.20</text>
<text x="141.3" y="62.3">90</text>
<text x="28.2" y="70.7">80</text>
<text x="28.2" y="66.5">85</text>
<text x="117.6" y="68">V</text>
<text x="121.7" y="68">=8V</text>
<text x="141.3" y="70.7">80</text>
<text x="141.3" y="66.5">85</text>
<text x="28.2" y="74.8">75</text>
<text x="60.5" y="73">V</text>
<text x="64.6" y="73">=8V</text>
<text x="83.3" y="75">0.00</text>
<text x="141.3" y="74.8">75</text>
<text x="174.9" y="74.1">V</text>
<text x="179" y="74.1">=19V</text>
<text x="28.2" y="83.2">65</text>
<text x="28.2" y="79">70</text>
<text x="51.3" y="84">V</text>
<text x="55.4" y="84">=12V</text>
<text x="97.6" y="82.6">V</text>
<text x="101.7" y="82.6">=12V</text>
<text x="114.4" y="83.1">V</text>
<text x="118.5" y="83.1">=19V</text>
<text x="141.3" y="83.2">65</text>
<text x="141.3" y="79">70</text>
<text x="163.1" y="82.3">V</text>
<text x="167.2" y="82.3">=12V</text>
<text x="28.2" y="87.5">60</text>
<text x="39" y="89.3">V</text>
<text x="43.1" y="89.3">=19V</text>
<text x="82.4" y="85.3">-0.20</text>
<text x="141.3" y="87.5">60</text>
<text x="28.2" y="95.7">50</text>
<text x="28.2" y="91.5">55</text>
<text x="82.4" y="95.8">-0.40</text>
<text x="141.3" y="95.7">50</text>
<text x="141.3" y="91.5">55</text>
<text x="152.4" y="90.4">V</text>
<text x="156.5" y="90.4">=5V</text>
<text x="29.8" y="98">0.01</text>
<text x="44" y="98">0.1</text>
<text x="59.2" y="98">1</text>
<text x="71.7" y="98">10</text>
<text x="88.5" y="98">0</text>
<text x="100.4" y="98">0.4</text>
<text x="114.8" y="98">0.8</text>
<text x="128.4" y="98">1.2</text>
<text x="143.2" y="98">0.01</text>
<text x="157.5" y="98">0.1</text>
<text x="172.6" y="98">1</text>
<text x="185.1" y="98">10</text>
<text x="40.6" y="102.1">LOAD CURRENT (A)</text>
<text x="97.4" y="102.2">LOAD CURRENT (A)</text>
<text x="153.7" y="102.2">LOAD CURRENT (A)</text>
<text x="26.4" y="125.2">0.40</text>
<text x="31.3" y="122.5">V</text>
<text x="38.1" y="122.5">=3.3V</text>
<text x="83.5" y="125.7">100</text>
<text x="88.9" y="122.5">V</text>
<text x="95.6" y="122.5">=2.5V</text>
<text x="139.5" y="125">0.40</text>
<text x="144" y="122.5">V</text>
<text x="150.7" y="122.5">=2.5V</text>
<text x="84.8" y="129.9">95</text>
<text x="93.9" y="130.1">V</text>
<text x="98" y="130.1">=5V</text>
<text x="26.4" y="135.6">0.20</text>
<text x="84.8" y="134">90</text>
<text x="139.5" y="135.5">0.20</text>
<text x="151.8" y="136.6">V</text>
<text x="155.9" y="136.6">=12V</text>
<text x="39.7" y="138.8">V</text>
<text x="43.8" y="138.8">=12V</text>
<text x="59.5" y="139.1">V</text>
<text x="63.6" y="139.1">=5V</text>
<text x="84.8" y="142.5">80</text>
<text x="84.8" y="138.2">85</text>
<text x="174.8" y="141.3">V</text>
<text x="178.9" y="141.3">=5V</text>
<text x="26.4" y="146.2">0.00</text>
<text x="84.8" y="146.5">75</text>
<text x="139.5" y="145.8">0.00</text>
<text x="84.8" y="155">65</text>
<text x="84.8" y="150.7">70</text>
<text x="114.8" y="153">V</text>
<text x="118.9" y="153">=12V</text>
<text x="25.5" y="156.6">-0.20</text>
<text x="55.5" y="156.3">V</text>
<text x="59.6" y="156.3">=19V</text>
<text x="84.8" y="159.2">60</text>
<text x="138.6" y="156.4">-0.20</text>
<text x="169.5" y="156.2">V</text>
<text x="173.6" y="156.2">=19V</text>
<text x="25.5" y="167">-0.40</text>
<text x="84.8" y="167.5">50</text>
<text x="84.8" y="163.3">55</text>
<text x="108.4" y="164.3">V</text>
<text x="112.5" y="164.3">=19V</text>
<text x="138.6" y="166.9">-0.40</text>
<text x="31.3" y="169.7">0</text>
<text x="40.2" y="173.4">LOAD CURRENT (A)</text>
<text x="66.3" y="169.7">1</text>
<text x="86.6" y="169.7">0.01</text>
<text x="97.4" y="173.7">LOAD CURRENT (A)</text>
<text x="100.9" y="169.7">0.1</text>
<text x="116" y="169.7">1</text>
<text x="128.5" y="169.7">10</text>
<text x="144" y="169.7">0</text>
<text x="153.3" y="173.2">LOAD CURRENT (A)</text>
<text x="179" y="169.7">1</text>
<text x="32.1" y="195">V</text>
<text x="38.8" y="195">=1.8V</text>
<text x="89" y="195">V</text>
<text x="95.8" y="195">=1.8V</text>
<text x="144.9" y="195">V</text>
<text x="151.7" y="195">=1.2V</text>
<text x="26.5" y="198.2">100</text>
<text x="27.7" y="202.5">95</text>
<text x="39.4" y="202.3">V</text>
<text x="43.5" y="202.3">=5V</text>
<text x="83.2" y="198.1">0.40</text>
<text x="139.7" y="198">100</text>
<text x="140.9" y="203.9">90</text>
<text x="140.9" y="201">95</text>
<text x="27.7" y="206.5">90</text>
<text x="83.2" y="208.6">0.20</text>
<text x="140.9" y="209.9">80</text>
<text x="140.9" y="206.9">85</text>
<text x="27.7" y="215">80</text>
<text x="27.7" y="210.7">85</text>
<text x="110.1" y="212.8">V</text>
<text x="114.2" y="212.8">=19V</text>
<text x="140.9" y="215.8">70</text>
<text x="140.9" y="212.9">75</text>
<text x="27.7" y="219">75</text>
<text x="83.2" y="218.9">0.00</text>
<text x="140.9" y="221.9">60</text>
<text x="140.9" y="219">65</text>
<text x="172.2" y="221.3">V</text>
<text x="176.3" y="221.3">=5V</text>
<text x="27.7" y="227.5">65</text>
<text x="27.7" y="223.3">70</text>
<text x="59.8" y="224.8">V</text>
<text x="63.9" y="224.8">=12V</text>
<text x="91.6" y="225.4">V</text>
<text x="95.7" y="225.4">=5V</text>
<text x="140.9" y="227.9">50</text>
<text x="140.9" y="224.9">55</text>
<text x="27.7" y="231.7">60</text>
<text x="82.3" y="229.4">-0.20</text>
<text x="114.6" y="229.3">V</text>
<text x="118.7" y="229.3">=12V</text>
<text x="140.9" y="233.8">40</text>
<text x="140.9" y="230.9">45</text>
<text x="157" y="231.5">V</text>
<text x="161.1" y="231.5">=12V</text>
<text x="27.7" y="235.8">55</text>
<text x="50.8" y="237.3">V</text>
<text x="54.9" y="237.3">=19V</text>
<text x="82.3" y="239.9">-0.40</text>
<text x="140.9" y="239.8">30</text>
<text x="140.9" y="236.8">35</text>
<text x="27.7" y="240">50</text>
<text x="29.8" y="242.4">0.01</text>
<text x="44" y="242.4">0.1</text>
<text x="59.2" y="242.4">1</text>
<text x="71.7" y="242.4">10</text>
<text x="88.1" y="242.4">0</text>
<text x="123.1" y="242.4">1</text>
<text x="142.7" y="242.4">0.01</text>
<text x="156.9" y="242.4">0.1</text>
<text x="172" y="242.4">1</text>
<text x="184.5" y="242.4">10</text>
<text x="40.6" y="246.1">LOAD CURRENT (A)</text>
<text x="97.4" y="246.2">LOAD CURRENT (A)</text>
<text x="153.5" y="246.1">LOAD CURRENT (A)</text>
</g>
<g font-size="2.5">
<text x="21.6" y="42.3">IN</text>
<text x="40.2" y="42.3">OUT</text>
<text x="62.3" y="42.3">A</text>
</g>
<g font-size="2.3" fill="#231f20">
<text x="119.3" y="68.7">IN</text>
<text x="62.2" y="73.7">IN</text>
<text x="176.7" y="74.8">IN</text>
<text x="99.4" y="83.2">IN</text>
<text x="116.2" y="83.8">IN</text>
<text x="164.8" y="83">IN</text>
<text x="40.8" y="90">IN</text>
<text x="53.1" y="84.7">IN</text>
<text x="154.2" y="91.1">IN</text>
<text x="95.6" y="130.8">IN</text>
<text x="153.6" y="137.2">IN</text>
<text x="41.5" y="139.5">IN</text>
<text x="61.3" y="139.7">IN</text>
<text x="176.6" y="142">IN</text>
<text x="116.6" y="153.6">IN</text>
<text x="57.3" y="157">IN</text>
<text x="171.3" y="156.9">IN</text>
<text x="110.1" y="164.9">IN</text>
<text x="41.2" y="203">IN</text>
<text x="111.9" y="213.5">IN</text>
<text x="174" y="221.9">IN</text>
<text x="61.6" y="225.5">IN</text>
<text x="93.4" y="226.1">IN</text>
<text x="116.4" y="229.9">IN</text>
<text x="158.8" y="232.1">IN</text>
<text x="52.6" y="238">IN</text>
</g>
<g font-size="2" fill="#231f20">
<text x="33.8" y="51.6">OUT</text>
<text x="90.8" y="51.6">OUT</text>
<text x="146.8" y="51.6">OUT</text>
<text x="33.1" y="123.2">OUT</text>
<text x="90.7" y="123.2">OUT</text>
<text x="145.7" y="123.2">OUT</text>
<text x="33.8" y="195.6">OUT</text>
<text x="90.8" y="195.6">OUT</text>
<text x="146.7" y="195.6">OUT</text>
</g>
</svg>
